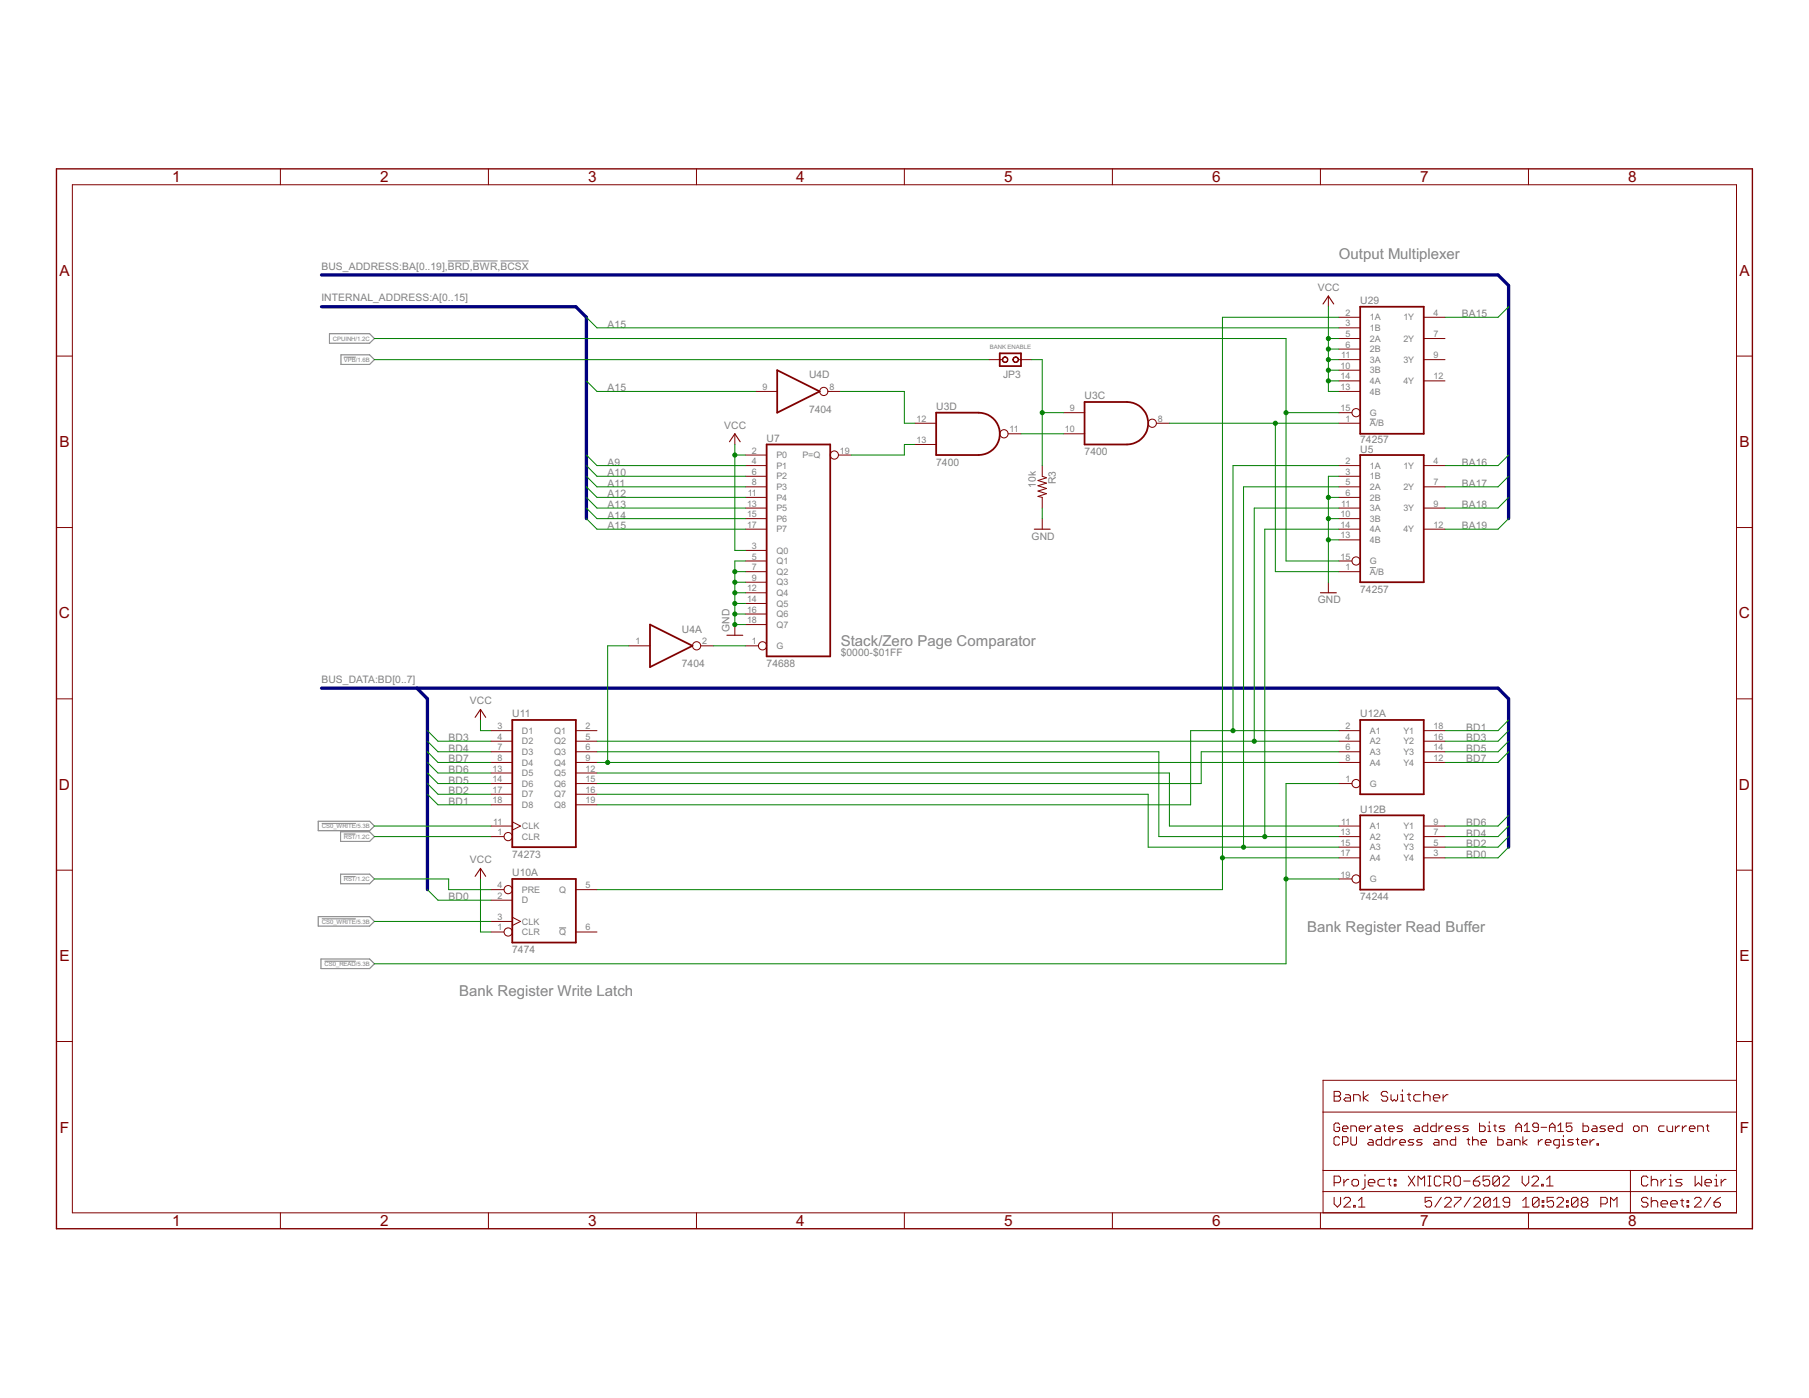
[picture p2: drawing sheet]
<svg xmlns="http://www.w3.org/2000/svg" width="279mm" height="216mm" viewBox="0 0 279 216" stroke-linecap="round" stroke-linejoin="round" font-family="sans-serif">
<path d="M53.1 55.2h1.8M69.2 40.3h3.4M73 40.3h3.9M77.3 40.3h4.4M211.6 64.7h.9M211.6 87.7h.9M49.7 127.2h5.2M53.1 128.8h1.8M53.1 135.4h1.8M49.7 141.9h5.2M50.1 148.4h4.8M86.4 143.3h1" fill="none" stroke="#808080" stroke-width=".15"/>
<path d="M50.9 51.5h6.2l.7 .8-.7 .7h-6.2zM52.7 54.8h4.4l.7 .7-.7 .8h-4.4zM49.1 126.8h8l.7 .8-.7 .7h-8zM52.6 128.5h4.5l.7 .7-.7 .7h-4.5zM52.6 135h4.5l.7 .7-.7 .8h-4.5zM49.1 141.6h8l.7 .7-.7 .7h-8zM49.6 148.1h7.5l.7 .7-.7 .8h-7.5z" fill="none" stroke="#808080" stroke-width=".17"/>
<g fill="none" stroke="#800000" stroke-width=".15">
<path d="M11.2 28.5h257v158.8h-257zM43.3 26.1v2.4M75.4 26.1v2.4M107.6 26.1v2.4M139.7 26.1v2.4M171.8 26.1v2.4M203.9 26.1v2.4M236.1 26.1v2.4M8.7 55h2.5M152.8 55.5h2M157.3 55.5h2M205.2 45.7v1.7"/>
<path d="M206.8 49h3.3M206.8 50.6h3.3M206.8 52.3h3.3M206.8 53.9h3.3M206.8 55.5h3.3M206.8 57.2h3.3M206.8 58.8h3.3M219.9 49h3.3M219.9 52.3h3.3M219.9 55.5h3.3M219.9 58.8h3.3M268.2 55h2.5"/>
<path d="M113.5 67v1.6M115.1 70.3h3.3M115.1 71.9h3.3M115.1 73.6h3.3M115.1 75.2h3.3M115.1 76.8h3.3M115.1 78.5h3.3M116.8 60.5h3.2M127.9 60.5h2M129.5 70.3h2M141.3 65.4h3.3M141.3 68.6h3.3"/>
<path d="M155.7 67h2M161 71.9v1.7l.6 .2-1.3 .4 1.3 .4-1.3 .4 1.3 .4-1.3 .4 1.3 .4-1.3 .5 .7 .1v1.7M164.2 63.7h3.3M164.2 67h3.3M178.6 65.4h2M206.8 71.9h3.3M206.8 73.6h3.3M206.8 75.2h3.3M206.8 76.8h3.3M206.8 78.5h3.3M206.8 60.5h3.3M206.8 65.4h3.3"/>
<path d="M206.8 63.7h2M219.9 71.9h3.3M219.9 75.2h3.3M219.9 78.5h3.3M8.7 81.5h2.5M97.1 99.7h3.3M108.2 99.7h2M113.5 96.5v1.6M115.1 99.7h2M115.1 85h3.3M115.1 86.6h3.3M115.1 88.3h3.3"/>
<path d="M115.1 89.9h3.3M115.1 91.5h3.3M115.1 93.2h3.3M115.1 80.1h3.3M115.1 94.8h3.3M115.1 81.7h3.3M115.1 96.5h3.3M161 80.1v1.6M205.2 89.9v1.6M206.8 86.6h2M206.8 88.3h3.3M206.8 80.1h3.3"/>
<path d="M206.8 81.7h3.3M206.8 83.4h3.3M219.9 81.7h3.3M268.2 81.5h2.5M8.7 107.9h2.5M74.2 109.6v1.6M75.8 112.8h3.3M75.8 114.5h3.3M75.8 116.1h3.3M75.8 117.8h3.3M75.8 119.4h3.3M88.9 112.8h3.3"/>
<path d="M88.9 114.5h3.3M88.9 116.1h3.3M88.9 117.8h3.3M88.9 119.4h3.3M206.8 112.8h3.3M206.8 114.5h3.3M206.8 116.1h3.3M206.8 117.8h3.3M219.9 112.8h3.3M219.9 114.5h3.3M219.9 116.1h3.3M219.9 117.8h3.3"/>
<path d="M268.2 107.9h2.5M8.7 134.4h2.5M74.2 134.1v1.6M75.8 129.2h2M75.8 127.6h3.3M75.8 121h3.3M75.8 122.7h3.3M75.8 124.3h3.3M75.8 139h3.3M75.8 137.4h2M79.1 126.9l1.3 .7-1.3 .6M88.9 121h3.3"/>
<path d="M88.9 122.7h3.3M88.9 124.3h3.3M88.9 137.4h3.3M206.8 129.2h3.3M206.8 127.6h3.3M206.8 121h2M206.8 135.7h2M206.8 130.8h3.3M206.8 132.5h3.3M219.9 129.2h3.3M219.9 127.6h3.3M219.9 130.8h3.3"/>
<path d="M219.9 132.5h3.3M268.2 134.4h2.5M75.8 143.9h2M75.8 142.3h3.3M79.1 141.6l1.3 .7-1.3 .6M88.9 143.9h3.3M8.7 160.8h2.5M204.3 171.7h63.9M206.1 168.6h.7l.3 .2v.3l-.3 .2 .3 .2v.3l-.3 .3h-.7zM206.1 169.3h.7M206.9 173.7l-.2-.3h-.4l-.3 .3v.8l.3 .3h.4l.2-.3v-.4h-.4M206.9 175.8l-.2-.2h-.4l-.3 .2v.8l.3 .2h.4l.2-.2"/>
<path d="M207.3 174.3h.9v-.2l-.2-.2h-.4l-.3 .2v.4l.3 .3h.4M207.3 176.4h.7l.2-.2v-.4l-.2-.2h-.7v1.2M207.8 169.1h.5l.3 .2v.8h-.8l-.2-.3 .2-.3h.8M208.6 174.8v-.9h.7l.2 .2v.7M208.6 175.6v1l.3 .2h.4l.2-.2v-1M209.1 170.1v-1h.7l.3 .2v.8M209.9 174.3h.9v-.2l-.2-.2h-.5l-.2 .2v.4l.2 .3h.5M210.6 168.6v1.5M211.2 173.9v.9M211.3 169.1l-.7 .4 .7 .6M211.5 176h.4l.2 .2v.6h-.6l-.3-.2 .3-.2h.6M211.9 173.9h-.2l-.5 .4"/>
<path d="M212.5 173.9h.5l.2 .2v.7h-.7l-.2-.3 .2-.2h.7M213.4 175.6v1.2h-.7l-.2-.2v-.4l.2-.2h.7M213.6 173.9h.4M213.8 173.7v.8l.2 .3M214.3 168.8l-.2-.2h-.5l-.3 .2v.3l.3 .2h.5l.2 .2v.3l-.2 .3h-.5l-.3-.3M214.5 174.3h.8v-.2l-.2-.2h-.4l-.2 .2v.4l.2 .3h.4M214.7 175.6v1.2h-.7l-.2-.2v-.4l.2-.2h.7M214.8 169.1v.7l.3 .3 .2-.3 .3 .3 .3-.3v-.7M215.1 176v.8M215.8 176h-.2l-.5 .4M216.2 176.4h.9v-.2l-.2-.2h-.5l-.2 .2v.4l.2 .2h.5M216.3 170.1h.6"/>
<path d="M216.3 169.1h.3v1M216.6 168.3v.3M216.6 173.9h-.6l-.2 .2 .2 .2h.4l.2 .2-.2 .3h-.6M217.4 169.1h.5M217.6 168.8v1l.3 .3M218.4 176h-.7l-.2 .2 .2 .2h.4l.3 .2-.3 .2h-.6M218.6 173.9h.4l.2 .2v.7h-.6l-.2-.3 .2-.2h.6M219.4 169.1h-.8l-.2 .2v.5l.2 .3h.8M219.6 176h-.6l-.2 .2 .2 .2h.4l.2 .2-.2 .2h-.6M219.9 169.3l.2-.2h.5l.3 .2v.8M219.9 168.6v1.5M220.5 173.4v1.4h-.6l-.2-.3v-.4l.2-.2h.6"/>
<path d="M221.4 169.5h1v-.2l-.3-.2h-.5l-.2 .2v.5l.2 .3h.5M221.6 176h.4l.2 .2v.6h-.6l-.2-.2 .2-.2h.6M221.8 173.4v1.4h-.6l-.2-.3v-.4l.2-.2h.6M222.2 173.9v.9M222.7 176.8v-.8h.6l.2 .2v.6M222.9 169.1v1M222.9 173.9h-.2l-.5 .4M223.3 174.3h.9v-.2l-.2-.2h-.5l-.2 .2v.4l.2 .3h.5M223.6 169.1h-.2l-.5 .4M224.8 175.6v1.2h-.6l-.2-.2v-.4l.2-.2h.6M225.5 173.9h-.7l-.2 .2 .2 .2h.5l.2 .2-.2 .3h-.7M226.6 176h.4"/>
<path d="M226.8 173.9h-.7l-.2 .2 .2 .2h.5l.2 .2-.2 .3h-.7M226.8 175.8v.8l.2 .2M227.4 176.2l.2-.2h.5l.2 .2v.6M227.4 175.6v1.2M228.5 173.4v1.4h.7l.2-.3v-.4l-.2-.2h-.7M228.7 176.4h.9v-.2l-.2-.2h-.5l-.2 .2v.4l.2 .2h.5M229.8 174.8h.5M229.8 173.9h.2v.9M230 173.2v.2M230.7 173.9h.4M230.9 173.7v.8l.2 .3M231.3 175.6v1.2h.7l.2-.2v-.4l-.2-.2h-.7"/>
<path d="M232.4 173.9h-.6l-.3 .2 .3 .2h.4l.2 .2-.2 .3h-.7M232.8 176h.5l.2 .2v.6h-.7l-.2-.2 .2-.2h.7M233.9 176.8v-.8h.7l.2 .2v.6M234.1 174.1h.9M234.1 174.8v-.9l.5-.5 .4 .5v.9M235.2 175.6v1.2M235.4 174.8h.9M235.4 173.9l.5-.5v1.4M235.9 176l-.7 .4 .7 .4M237.6 174.1h-.7l-.2-.2v-.2l.2-.3h.5l.2 .3v.8l-.2 .3h-.5l-.2-.3M237.6 176v.8M238 174.1h.9"/>
<path d="M238.2 176h-.2l-.4 .4M238.7 176.4h.8v-.2l-.2-.2h-.4l-.2 .2v.4l.2 .2h.4M239.3 174.1h.9M239.3 174.8v-.9l.5-.5 .4 .5v.9M240.6 174.8h.9M240.6 173.9l.4-.5v1.4M240.8 176.8h-.6l-.2-.2v-.4l.2-.2h.6v1.1l-.2 .2h-.2M241.3 176.8h.4M241.3 176h.2v.8M241.5 175.3v.3M242.8 173.4h-.9v.7l.6-.2 .3 .2v.4l-.3 .3h-.4l-.2-.3M243 176h-.7l-.2 .2 .2 .2h.5l.2 .2-.2 .2h-.7"/>
<path d="M243.4 176h.5M243.6 175.8v.8l.3 .2M244.3 176.4h.9v-.2l-.3-.2h-.4l-.2 .2v.4l.2 .2h.4M244.5 173.4v1.4h.7l.2-.3v-.4l-.2-.2h-.7M245.6 176v.8M246 173.9h.4l.3 .2v.7h-.7l-.2-.3 .2-.2h.7M246.2 176h-.2l-.4 .4M246.7 176.6h.2v.2h-.2zM248 173.9h-.7l-.2 .2 .2 .2h.4l.3 .2-.3 .3h-.6M248.4 174.3h.9v-.2l-.3-.2h-.4l-.2 .2v.4l.2 .3h.4M250.5 173.4v1.4h-.6l-.2-.3v-.4l.2-.2h.6M252.3 174.1l.2-.2h.4l.3 .2v.4l-.3 .3h-.4l-.2-.3z"/>
<path d="M253.6 174.8v-.9h.6l.2 .2v.7M257 173.9h-.6l-.2 .2v.4l.2 .3h.6M257.5 173.9v.6l.2 .3h.6v-.9M258.8 173.9v.9M259.4 173.9h-.2l-.4 .4M259.8 173.9v.9M260.5 173.9h-.2l-.5 .4M260.9 174.3h.9v-.2l-.2-.2h-.5l-.2 .2v.4l.2 .3h.5M262.2 174.8v-.9h.7l.2 .2v.7M263.5 173.9h.4M263.7 173.7v.8l.2 .3M268.2 160.8h2.5"/>
<path d="M268.2 166.8h-63.9v20.5M43.3 187.3v2.5M75.4 187.3v2.5M107.6 187.3v2.5M139.7 187.3v2.5M171.8 187.3v2.5M203.9 187.3v2.5M204.3 180.8h63.9M204.3 184h63.9M206.1 182.6h.7l.3-.2v-.5l-.3-.3h-.7v1.6M206.1 184.9v1l.5 .5 .5-.5v-1M207.6 185.2l.2-.3h.5l.3 .3v.2l-1 1h1"/>
<path d="M207.6 182.1v1.1M208.3 182.1h-.2l-.5 .5M209.1 186.2h.2v.2h-.2zM209.1 182.1h.5l.2 .3v.5l-.2 .3h-.5l-.3-.3v-.5zM209.8 185.4l.5-.5v1.5M209.8 186.4h1M210.8 182.1v1.3l-.2 .2h-.3M210.8 181.4v.2M211.3 182.6h1v-.2l-.2-.3h-.5l-.3 .3v.5l.3 .3h.5M213.8 182.1h-.7l-.3 .3v.5l.3 .3h.7M214.3 182.1h.5M214.6 181.9v1l.2 .3"/>
<path d="M215.3 182.1h.3v.3h-.3zM215.3 182.9h.3v.3h-.3zM217.5 181.6l1 1.6M218.5 181.6l-1 1.6M219 183.2v-1.6l.5 .5 .5-.5v1.6M220.5 181.6h.5M220.5 183.2h.5M220.8 181.6v1.6M221.1 184.9h-1v.8l.5-.3h.3l.2 .3v.5l-.2 .2h-.5l-.3-.2M222.5 181.9l-.2-.3h-.5l-.3 .3v1l.3 .3h.5l.2-.3M222.6 184.9l-1 1.5M223 182.6h.8l.2-.2v-.5l-.2-.3h-.8v1.6"/>
<path d="M223.1 185.2l.3-.3h.5l.2 .3v.2l-1 1h1M223.5 182.6l.5 .6M224.6 184.9h1v.3l-1 1v.2M224.8 181.6h.5l.3 .3v1l-.3 .3h-.5l-.2-.3v-1zM226.1 182.4h1M227.1 184.9l-1 1.5M227.6 182.4h.7l.3 .2v.3l-.3 .3h-.5l-.2-.3zM227.6 185.2l.3-.3h.5l.2 .3v.2l-1 1h1M228.6 181.6l-.5 .3-.5 .5M230.1 181.6h-1v.8l.5-.3h.2l.3 .3v.5l-.3 .3h-.5l-.2-.3M230.2 185.2v1l-.3 .2h-.5l-.2-.2M230.2 185.2l-.3-.3h-.5l-.2 .3v1"/>
<path d="M230.2 185.2l-1 1M230.7 186.4h1M230.7 185.4l.5-.5v1.5M231.6 181.9l-.3-.3h-.5l-.2 .3v1M231.6 181.9v1l-.3 .3h-.5l-.2-.3M231.6 181.9l-1 1M232.1 181.9l.2-.3h.5l.3 .3v.2l-1 1.1h1M233.2 185.7h-.8l-.2-.3v-.2l.2-.3h.5l.3 .3v1l-.3 .2h-.5l-.2-.2M235.1 181.6v1l.5 .6 .5-.6v-1M235.2 186.4h1M235.2 185.4l.5-.5v1.5M236.1 187.3v2.5"/>
<path d="M236.6 181.9l.3-.3h.5l.2 .3v.2l-1 1.1h1M237.7 185.2v1l-.3 .2h-.5l-.2-.2M237.7 185.2l-.3-.3h-.5l-.2 .3v1M237.7 185.2l-1 1M238.1 182.9h.3v.3h-.3zM238.2 186.2h.2v.2h-.2zM238.2 185.4h.2v.3h-.2zM238.9 183.2h1M238.9 182.1l.5-.5v1.6M239.9 184.9h-.9v.8l.5-.3h.2l.2 .3v.5l-.2 .2h-.5l-.2-.2M240.5 185.2l.2-.3h.5l.3 .3v.2l-1 1h1M242 186.2h.2v.2h-.2z"/>
<path d="M242 185.4h.2v.3h-.2zM243.7 185.2v1l-.2 .2h-.5l-.3-.2M243.7 185.2l-.2-.3h-.5l-.3 .3v1M243.7 185.2l-1 1M244.5 185.7l-.3 .2v.3l.3 .2h.5l.2-.2v-.3l-.2-.2M244.5 185.7l-.3-.3v-.2l.3-.3h.5l.2 .3v.2l-.2 .3M244.5 185.7h.5M247.2 185.9h.8l.2-.2v-.5l-.2-.3h-.8v1.5M248.8 186.4v-1.5l.5 .5 .4-.5v1.5M251.8 180.8v6.5M254.5 181.9l-.2-.3h-.5l-.3 .3v1l.3 .3h.5l.2-.3M254.5 185.2l-.2-.3h-.5l-.3 .3v.2l.3 .3h.5l.2 .2v.3l-.2 .2h-.5l-.3-.2"/>
<path d="M255 182.4l.3-.3h.5l.2 .3v.8M255 181.6v1.6M255 184.9v1.5M255 185.7l.3-.3h.5l.2 .3v.7M256.5 185.9h1.1v-.2l-.3-.3h-.5l-.3 .3v.5l.3 .2h.5M256.5 182.1v1.1M257.3 182.1h-.3l-.5 .5M257.8 182.1h.2v1.1M257.8 183.2h.5M258 185.9h1.1v-.2l-.3-.3h-.5l-.3 .3v.5l.3 .2h.5M258 181.4v.2M259.6 185.4h.5"/>
<path d="M259.8 182.1h-.7l-.3 .3 .3 .2h.5l.2 .3-.2 .3h-.8M259.8 185.2v1l.3 .2M260.6 186.2h.2v.2h-.2zM260.6 185.4h.2v.3h-.2zM261.7 185.2l.3-.3h.5l.2 .3v.2l-1 1h1M261.8 181.6v1.6l.5-.6 .5 .6v-1.6M263.3 182.6h1v-.2l-.2-.3h-.5l-.3 .3v.5l.3 .3h.5M264.2 184.9l-1 1.5M264.7 185.7h.8l.2 .2v.3l-.2 .2h-.5l-.3-.2zM264.8 182.1h.3v1.1M264.8 183.2h.5M265.1 181.4v.2"/>
<path d="M265.7 184.9l-.5 .3-.5 .5M265.8 182.1v1.1M266.6 182.1h-.3l-.5 .5"/>
<circle cx="127.2" cy="60.5" r=".64"/>
<circle cx="128.9" cy="70.3" r=".64"/>
<circle cx="155.1" cy="67" r=".64"/>
<circle cx="178" cy="65.4" r=".64"/>
<circle cx="209.4" cy="63.7" r=".64"/>
<circle cx="107.6" cy="99.7" r=".64"/>
<circle cx="117.8" cy="99.7" r=".64"/>
<circle cx="209.4" cy="86.6" r=".64"/>
<circle cx="78.5" cy="129.2" r=".64"/>
<circle cx="78.5" cy="137.4" r=".64"/>
<circle cx="209.4" cy="135.7" r=".64"/>
<circle cx="209.4" cy="121" r=".64"/>
<circle cx="78.5" cy="143.9" r=".64"/>
</g>
<path d="M8.7 26.1h262v163.7h-262z" fill="none" stroke="#800000" stroke-width=".21"/>
<path d="M120 57.2l6.6 3.3-6.6 3.2zM154.4 54.6h3.3v1.9h-3.3zM210.1 47.4h9.8v19.6h-9.8zM118.4 68.6h9.8v32.8h-9.8zM144.6 63.7h6.6a3.3 3.3 0 0 1 3.2 3.3 3.3 3.3 0 0 1-3.2 3.3h-6.6zM167.5 62.1h6.6a3.3 3.3 0 0 1 3.2 3.3 3.3 3.3 0 0 1-3.2 3.2h-6.6zM210.1 70.3h9.8v19.6h-9.8zM100.4 96.5l6.6 3.2-6.6 3.3zM79.1 111.2h9.8v19.6h-9.8zM210.1 111.2h9.8v11.5h-9.8zM79.1 135.7h9.8v9.9h-9.8zM210.1 125.9h9.8v11.5h-9.8z" fill="none" stroke="#800000" stroke-width=".28"/>
<path d="M204.3 46.9l.9-1.2 .8 1.2M112.7 68.2l.8-1.2 .8 1.2M112.3 98.1h2.4M159.7 81.7h2.5M203.9 91.5h2.5M73.4 110.8l.8-1.2 .8 1.2M73.4 135.3l.8-1.2 .8 1.2" fill="none" stroke="#800000" stroke-width=".17"/>
<g fill="#800000" stroke="#800000" stroke-width=".15">
<path d="M155 55.2a.44 .44 0 0 1 .6 .2 .44 .44 0 0 1-.3 .6 .44 .44 0 0 1-.5-.5h.1a.38 .38 0 0 1 .5-.3 .38 .38 0 0 1 .1 .7 .38 .38 0 0 1-.6-.2l-.1-.2z" fill-rule="evenodd"/>
<path d="M156.6 55.2a.45 .45 0 0 1 .7 .2 .45 .45 0 0 1-.3 .6 .45 .45 0 0 1-.6-.5h.1a.36 .36 0 0 1 .5-.3 .36 .36 0 0 1 .1 .6 .36 .36 0 0 1-.6-.1l-.1-.2z" fill-rule="evenodd"/>
</g>
<path d="M49.7 42.5h181.7l1.6 1.6v36M49.7 47.4h39.2l1.7 1.6v31.1M49.7 106.3h181.7l1.6 1.6v22.9M64.4 106.3l1.6 1.6v29.5" fill="none" stroke="#000080" stroke-width=".51"/>
<g fill="none" stroke="#008000" stroke-width=".15">
<path d="M57.8 52.3h140.8v34.3h8.2M57.8 55.5h95M90.6 58.8l1.6 1.7h24.6M90.6 49l1.6 1.6h114.6M159.3 55.5h1.7v16.4M205.2 47.4v13.1h1.6M205.2 52.3h1.6M205.2 53.9h1.6M205.2 55.5h1.6M205.2 57.2h1.6M205.2 58.8h1.6M206.8 49h-18v88.4h-96.6"/>
<path d="M233 47.4l-1.6 1.6h-8.2M90.6 78.5l1.6 1.6h22.9M90.6 76.8l1.6 1.7h22.9M90.6 75.2l1.6 1.6h22.9M90.6 73.6l1.6 1.6h22.9M90.6 71.9l1.6 1.7h22.9M90.6 70.3l1.6 1.6h22.9M113.5 68.6v16.4h1.6M113.5 70.3h1.6M129.9 60.5h9.8v4.9h1.6M141.3 68.6h-1.6v1.7h-8.2M157.7 67h6.5"/>
<path d="M161 78.5v1.6M161 63.7h3.2M180.6 65.4h26.2M197 65.4v22.9h9.8M198.6 63.7h8.2M205.2 76.8h1.6M206.8 78.5h-13.1v36M206.8 75.2h-14.7v55.6M206.8 73.6h-1.6v16.3M206.8 71.9h-16.4v40.9M233 76.8l-1.6 1.7h-8.2M233 73.6l-1.6 1.6h-8.2"/>
<path d="M233 70.3l-1.6 1.6h-8.2M90.6 80.1l1.6 1.6h22.9M97.1 99.7h-3.2v18.1M110.2 99.7h4.9M113.5 88.3h1.6M113.5 89.9h1.6M113.5 91.5h1.6M113.5 93.2h1.6M113.5 94.8h1.6M115.1 86.6h-1.6v9.9h1.6M205.2 80.1h1.6M205.2 83.4h1.6"/>
<path d="M206.8 81.7h-11.5v47.5M233 80.1l-1.6 1.6h-8.2M66 116.1l1.6 1.7h8.2M66 117.8l1.6 1.6h8.2M66 114.5l1.6 1.6h8.2M66 119.4l1.6 1.6h8.2M66 112.8l1.6 1.7h8.2M74.2 111.2v1.6h1.6M92.2 117.8h114.6M92.2 119.4h88.4v8.2h26.2M92.2 116.1h86.8v13.1h27.8M92.2 114.5h114.6"/>
<path d="M206.8 116.1h-21.3v4.9h-93.3M206.8 112.8h-22.9v11.5h-91.7M233 116.1l-1.6 1.7h-8.2M233 114.5l-1.6 1.6h-8.2M233 112.8l-1.6 1.7h-8.2M233 111.2l-1.6 1.6h-8.2M57.8 127.6h18M57.8 129.2h18M57.8 135.7h11.5v1.7h6.5M66 121l1.6 1.7h8.2M66 122.7l1.6 1.6h8.2M66 137.4l1.6 1.6h8.2"/>
<path d="M74.2 135.7v8.2h1.6M92.2 122.7h85.1v8.1h29.5M188.8 132.5h18M198.6 135.7h8.2M206.8 121h-8.2v27.8h-140.8M233 125.9l-1.6 1.7h-8.2M233 127.6l-1.6 1.6h-8.2M233 129.2l-1.6 1.6h-8.2M233 130.8l-1.6 1.7h-8.2M57.8 142.3h18"/>
</g>
<g fill="#008000" stroke="#008000" stroke-width=".15">
<circle cx="113.5" cy="70.3" r=".32"/>
<circle cx="205.2" cy="52.3" r=".32"/>
<circle cx="205.2" cy="53.9" r=".32"/>
<circle cx="205.2" cy="55.5" r=".32"/>
<circle cx="205.2" cy="57.2" r=".32"/>
<circle cx="205.2" cy="58.8" r=".32"/>
<circle cx="113.5" cy="88.3" r=".32"/>
<circle cx="113.5" cy="89.9" r=".32"/>
<circle cx="113.5" cy="91.5" r=".32"/>
<circle cx="113.5" cy="93.2" r=".32"/>
<circle cx="113.5" cy="94.8" r=".32"/>
<circle cx="113.5" cy="96.5" r=".32"/>
<circle cx="205.2" cy="76.8" r=".32"/>
<circle cx="205.2" cy="80.1" r=".32"/>
<circle cx="205.2" cy="83.4" r=".32"/>
<circle cx="198.6" cy="63.7" r=".32"/>
<circle cx="198.6" cy="135.7" r=".32"/>
<circle cx="93.9" cy="117.8" r=".32"/>
<circle cx="190.4" cy="112.8" r=".32"/>
<circle cx="193.7" cy="114.5" r=".32"/>
<circle cx="192.1" cy="130.8" r=".32"/>
<circle cx="195.3" cy="129.2" r=".32"/>
<circle cx="188.8" cy="132.5" r=".32"/>
<circle cx="197" cy="65.4" r=".32"/>
<circle cx="161" cy="63.7" r=".32"/>
</g>
<g font-size="2.6" fill="#800000">
<text x="26.6" y="28.1">1</text>
<text x="58.7" y="28.1">2</text>
<text x="90.8" y="28.1">3</text>
<text x="123" y="28.1">4</text>
<text x="155.1" y="28.1">5</text>
<text x="187.2" y="28.1">6</text>
<text x="219.3" y="28.1">7</text>
<text x="251.5" y="28.1">8</text>
<text x="9.2" y="42.6">A</text>
<text x="268.6" y="42.6">A</text>
<text x="9.2" y="69.1">B</text>
<text x="268.6" y="69.1">B</text>
<text x="9.1" y="95.5">C</text>
<text x="268.6" y="95.5">C</text>
<text x="9.1" y="122">D</text>
<text x="268.6" y="122">D</text>
<text x="9.2" y="148.4">E</text>
<text x="268.6" y="148.4">E</text>
<text x="9.2" y="174.9">F</text>
<text x="268.7" y="174.9">F</text>
<text x="26.6" y="189.4">1</text>
<text x="58.7" y="189.4">2</text>
<text x="90.8" y="189.4">3</text>
<text x="123" y="189.4">4</text>
<text x="155.1" y="189.4">5</text>
<text x="187.2" y="189.4">6</text>
<text x="219.3" y="189.4">7</text>
<text x="251.5" y="189.4">8</text>
</g>
<g font-size="2.6" fill="#808080">
<text x="206.8" y="40">Output Multiplexer</text>
<text x="129.9" y="99.7">Stack/Zero Page Comparator</text>
<text x="201.9" y="143.9">Bank Register Read Buffer</text>
<text x="70.9" y="153.8">Bank Register Write Latch</text>
</g>
<g font-size="1.8" fill="#808080">
<text x="49.6" y="41.6">BUS_ADDRESS:BA[0..19],BRD,BWR,BCSX</text>
<text x="49.6" y="46.5">INTERNAL_ADDRESS:A[0..15]</text>
<text x="203.5" y="44.9">VCC</text>
<text x="210.1" y="47">U29</text>
<text x="93.8" y="50.6">A15</text>
<text x="225.8" y="49">BA15</text>
<text x="125" y="58.4">U4D</text>
<text x="154.9" y="58.3">JP3</text>
<text x="93.8" y="60.5">A15</text>
<text x="125" y="63.7">7404</text>
<text x="144.6" y="63.3">U3D</text>
<text x="167.5" y="61.7">U3C</text>
<text x="93.8" y="71.9">A9</text>
<text x="111.9" y="66.2">VCC</text>
<text x="118.4" y="68.2">U7</text>
<text x="144.6" y="71.9">7400</text>
<text x="167.5" y="70.3">7400</text>
<text x="210.1" y="68.5">74257</text>
<text x="210.1" y="70">U5</text>
<text x="225.8" y="71.9">BA16</text>
<text x="93.8" y="76.8">A12</text>
<text x="93.8" y="75.2">A11</text>
<text x="93.8" y="73.5">A10</text>
<text x="160" y="75.3" transform="rotate(-90 160 75.3)">10k</text>
<text x="163.1" y="74.8" transform="rotate(-90 163.1 74.8)">R3</text>
<text x="225.8" y="75.2">BA17</text>
<text x="93.8" y="81.7">A15</text>
<text x="93.8" y="80.1">A14</text>
<text x="93.8" y="78.5">A13</text>
<text x="159.3" y="83.4">GND</text>
<text x="225.8" y="78.5">BA18</text>
<text x="225.8" y="81.7">BA19</text>
<text x="203.5" y="93.2">GND</text>
<text x="210.1" y="91.6">74257</text>
<text x="105.3" y="97.7">U4A</text>
<text x="112.7" y="97.6" transform="rotate(-90 112.7 97.6)">GND</text>
<text x="129.9" y="101.4">$0000-$01FF</text>
<text x="49.6" y="105.5">BUS_DATA:BD[0..7]</text>
<text x="105.3" y="103">7404</text>
<text x="118.4" y="103">74688</text>
<text x="72.6" y="108.7">VCC</text>
<text x="79.1" y="110.8">U11</text>
<text x="210.1" y="110.8">U12A</text>
<text x="226.5" y="112.8">BD1</text>
<text x="69.3" y="117.7">BD7</text>
<text x="69.3" y="119.4">BD6</text>
<text x="69.3" y="116.1">BD4</text>
<text x="69.3" y="114.5">BD3</text>
<text x="226.5" y="117.7">BD7</text>
<text x="226.5" y="116.1">BD5</text>
<text x="226.5" y="114.5">BD3</text>
<text x="69.3" y="121">BD5</text>
<text x="69.3" y="122.7">BD2</text>
<text x="69.3" y="124.3">BD1</text>
<text x="210.1" y="125.5">U12B</text>
<text x="226.5" y="127.6">BD6</text>
<text x="226.5" y="129.2">BD4</text>
<text x="226.5" y="130.8">BD2</text>
<text x="72.6" y="133.3">VCC</text>
<text x="79.1" y="132.5">74273</text>
<text x="79.1" y="135.3">U10A</text>
<text x="226.5" y="132.5">BD0</text>
<text x="69.3" y="139">BD0</text>
<text x="210.1" y="139">74244</text>
<text x="79.1" y="147.2">7474</text>
</g>
<g font-size="1.5" fill="#808080">
<text x="207.8" y="48.8">2</text>
<text x="207.8" y="50.4">3</text>
<text x="207.8" y="52">5</text>
<text x="207.8" y="53.7">6</text>
<text x="211.6" y="49.5">1A</text>
<text x="211.6" y="51.1">1B</text>
<text x="211.6" y="52.8">2A</text>
<text x="216.7" y="49.5">1Y</text>
<text x="216.7" y="52.8">2Y</text>
<text x="221.4" y="48.8">4</text>
<text x="221.4" y="52">7</text>
<text x="207.1" y="57">10</text>
<text x="207.1" y="58.6">14</text>
<text x="207.2" y="55.3">11</text>
<text x="211.6" y="54.4">2B</text>
<text x="211.6" y="57.7">3B</text>
<text x="211.6" y="56">3A</text>
<text x="211.6" y="59.3">4A</text>
<text x="216.7" y="56">3Y</text>
<text x="216.7" y="59.3">4Y</text>
<text x="221.4" y="55.3">9</text>
<text x="221.4" y="58.6">12</text>
<text x="117.8" y="60.2">9</text>
<text x="128.1" y="60.2">8</text>
<text x="141.6" y="65.1">12</text>
<text x="165.2" y="63.5">9</text>
<text x="178.8" y="65.1">8</text>
<text x="207.1" y="60.2">13</text>
<text x="207.1" y="63.5">15</text>
<text x="207.8" y="65.1">1</text>
<text x="211.6" y="65.9">A/B</text>
<text x="211.6" y="60.9">4B</text>
<text x="211.6" y="64.2">G</text>
<text x="116.1" y="70">2</text>
<text x="116.1" y="71.7">4</text>
<text x="119.9" y="70.8">P0</text>
<text x="123.9" y="70.8">P=Q</text>
<text x="129.7" y="70">19</text>
<text x="141.6" y="68.4">13</text>
<text x="155.9" y="66.8">11</text>
<text x="164.5" y="66.8">10</text>
<text x="207.8" y="71.7">2</text>
<text x="221.4" y="71.7">4</text>
<text x="115.5" y="76.6">11</text>
<text x="116.1" y="73.3">6</text>
<text x="116.1" y="75">8</text>
<text x="119.9" y="72.4">P1</text>
<text x="119.9" y="74">P2</text>
<text x="119.9" y="75.7">P3</text>
<text x="119.9" y="77.3">P4</text>
<text x="207.8" y="73.3">3</text>
<text x="207.8" y="75">5</text>
<text x="207.8" y="76.6">6</text>
<text x="211.6" y="72.4">1A</text>
<text x="211.6" y="74">1B</text>
<text x="211.6" y="75.7">2A</text>
<text x="211.6" y="77.3">2B</text>
<text x="216.7" y="72.4">1Y</text>
<text x="216.7" y="75.7">2Y</text>
<text x="221.4" y="75">7</text>
<text x="115.4" y="78.2">13</text>
<text x="115.4" y="79.9">15</text>
<text x="115.4" y="81.5">17</text>
<text x="119.9" y="79">P5</text>
<text x="119.9" y="80.6">P6</text>
<text x="119.9" y="82.2">P7</text>
<text x="207.1" y="79.9">10</text>
<text x="207.1" y="83.1">13</text>
<text x="207.1" y="81.5">14</text>
<text x="207.2" y="78.2">11</text>
<text x="211.6" y="80.6">3B</text>
<text x="211.6" y="79">3A</text>
<text x="211.6" y="83.9">4B</text>
<text x="211.6" y="82.2">4A</text>
<text x="216.7" y="78.9">3Y</text>
<text x="216.7" y="82.2">4Y</text>
<text x="221.4" y="78.2">9</text>
<text x="221.4" y="81.5">12</text>
<text x="116.1" y="84.8">3</text>
<text x="116.1" y="86.4">5</text>
<text x="116.1" y="88.1">7</text>
<text x="116.1" y="89.7">9</text>
<text x="119.9" y="85.5">Q0</text>
<text x="119.9" y="87.1">Q1</text>
<text x="119.9" y="88.8">Q2</text>
<text x="207.1" y="86.4">15</text>
<text x="207.8" y="88.1">1</text>
<text x="211.6" y="88.8">A/B</text>
<text x="211.6" y="87.1">G</text>
<text x="115.4" y="91.3">12</text>
<text x="115.4" y="93">14</text>
<text x="115.4" y="94.6">16</text>
<text x="119.9" y="90.4">Q3</text>
<text x="119.9" y="92">Q4</text>
<text x="119.9" y="93.7">Q5</text>
<text x="119.9" y="95.3">Q6</text>
<text x="98.1" y="99.5">1</text>
<text x="108.5" y="99.5">2</text>
<text x="115.4" y="96.2">18</text>
<text x="116.1" y="99.5">1</text>
<text x="119.9" y="100.2">G</text>
<text x="119.9" y="97">Q7</text>
<text x="76.8" y="112.6">3</text>
<text x="80.6" y="113.3">D1</text>
<text x="85.6" y="113.3">Q1</text>
<text x="90.4" y="112.6">2</text>
<text x="207.8" y="112.6">2</text>
<text x="211.6" y="113.3">A1</text>
<text x="216.7" y="113.3">Y1</text>
<text x="221.4" y="112.6">18</text>
<text x="76.1" y="119.1">13</text>
<text x="76.8" y="114.2">4</text>
<text x="76.8" y="115.9">7</text>
<text x="76.8" y="117.5">8</text>
<text x="80.6" y="115">D2</text>
<text x="80.6" y="116.6">D3</text>
<text x="80.6" y="118.2">D4</text>
<text x="80.6" y="119.9">D5</text>
<text x="85.6" y="115">Q2</text>
<text x="85.6" y="116.6">Q3</text>
<text x="85.6" y="118.2">Q4</text>
<text x="85.6" y="119.9">Q5</text>
<text x="90.4" y="114.2">5</text>
<text x="90.4" y="115.9">6</text>
<text x="90.4" y="117.5">9</text>
<text x="90.4" y="119.1">12</text>
<text x="207.8" y="114.2">4</text>
<text x="207.8" y="115.9">6</text>
<text x="207.8" y="117.5">8</text>
<text x="211.6" y="115">A2</text>
<text x="211.6" y="116.6">A3</text>
<text x="211.6" y="118.2">A4</text>
<text x="216.7" y="118.2">Y4</text>
<text x="216.7" y="116.6">Y3</text>
<text x="216.7" y="115">Y2</text>
<text x="221.4" y="117.5">12</text>
<text x="221.4" y="115.9">14</text>
<text x="221.4" y="114.2">16</text>
<text x="76.1" y="120.8">14</text>
<text x="76.1" y="122.4">17</text>
<text x="76.1" y="124.1">18</text>
<text x="80.6" y="121.5">D6</text>
<text x="80.6" y="123.1">D7</text>
<text x="80.6" y="124.8">D8</text>
<text x="85.6" y="121.5">Q6</text>
<text x="85.6" y="123.1">Q7</text>
<text x="85.6" y="124.8">Q8</text>
<text x="90.4" y="120.8">15</text>
<text x="90.4" y="122.4">16</text>
<text x="90.4" y="124.1">19</text>
<text x="207.8" y="120.8">1</text>
<text x="211.6" y="121.5">G</text>
<text x="76.2" y="127.3">11</text>
<text x="76.8" y="129">1</text>
<text x="80.6" y="129.7">CLR</text>
<text x="80.6" y="128.1">CLK</text>
<text x="207.1" y="129">13</text>
<text x="207.1" y="130.6">15</text>
<text x="207.2" y="127.3">11</text>
<text x="211.6" y="128.1">A1</text>
<text x="211.6" y="129.7">A2</text>
<text x="211.6" y="131.3">A3</text>
<text x="216.7" y="131.3">Y3</text>
<text x="216.7" y="129.7">Y2</text>
<text x="216.7" y="128">Y1</text>
<text x="221.4" y="130.6">5</text>
<text x="221.4" y="129">7</text>
<text x="221.4" y="127.3">9</text>
<text x="76.8" y="137.2">4</text>
<text x="80.6" y="137.9">PRE</text>
<text x="86.4" y="137.9">Q</text>
<text x="90.4" y="137.2">5</text>
<text x="207.1" y="135.5">19</text>
<text x="207.1" y="132.2">17</text>
<text x="211.6" y="136.2">G</text>
<text x="211.6" y="133">A4</text>
<text x="216.7" y="133">Y4</text>
<text x="221.4" y="132.2">3</text>
<text x="76.8" y="143.7">1</text>
<text x="76.8" y="138.8">2</text>
<text x="76.8" y="142.1">3</text>
<text x="80.6" y="139.5">D</text>
<text x="80.6" y="142.8">CLK</text>
<text x="90.4" y="143.7">6</text>
<text x="80.6" y="144.4">CLR</text>
<text x="86.4" y="144.4">Q</text>
</g>
<g font-size="1" fill="#808080">
<text x="51.4" y="52.6">CPUINH/1.2C</text>
<text x="152.9" y="53.9">BANK ENABLE</text>
<text x="53.1" y="55.9">VPB/1.6B</text>
<text x="49.7" y="127.9">CS0_WRITE/5.3B</text>
<text x="53.1" y="129.5">RST/1.2C</text>
<text x="53.1" y="136.1">RST/1.2C</text>
<text x="49.7" y="142.6">CS0_WRITE/5.3B</text>
<text x="50.1" y="149.2">CS0_READ/5.3B</text>
</g>
</svg>
